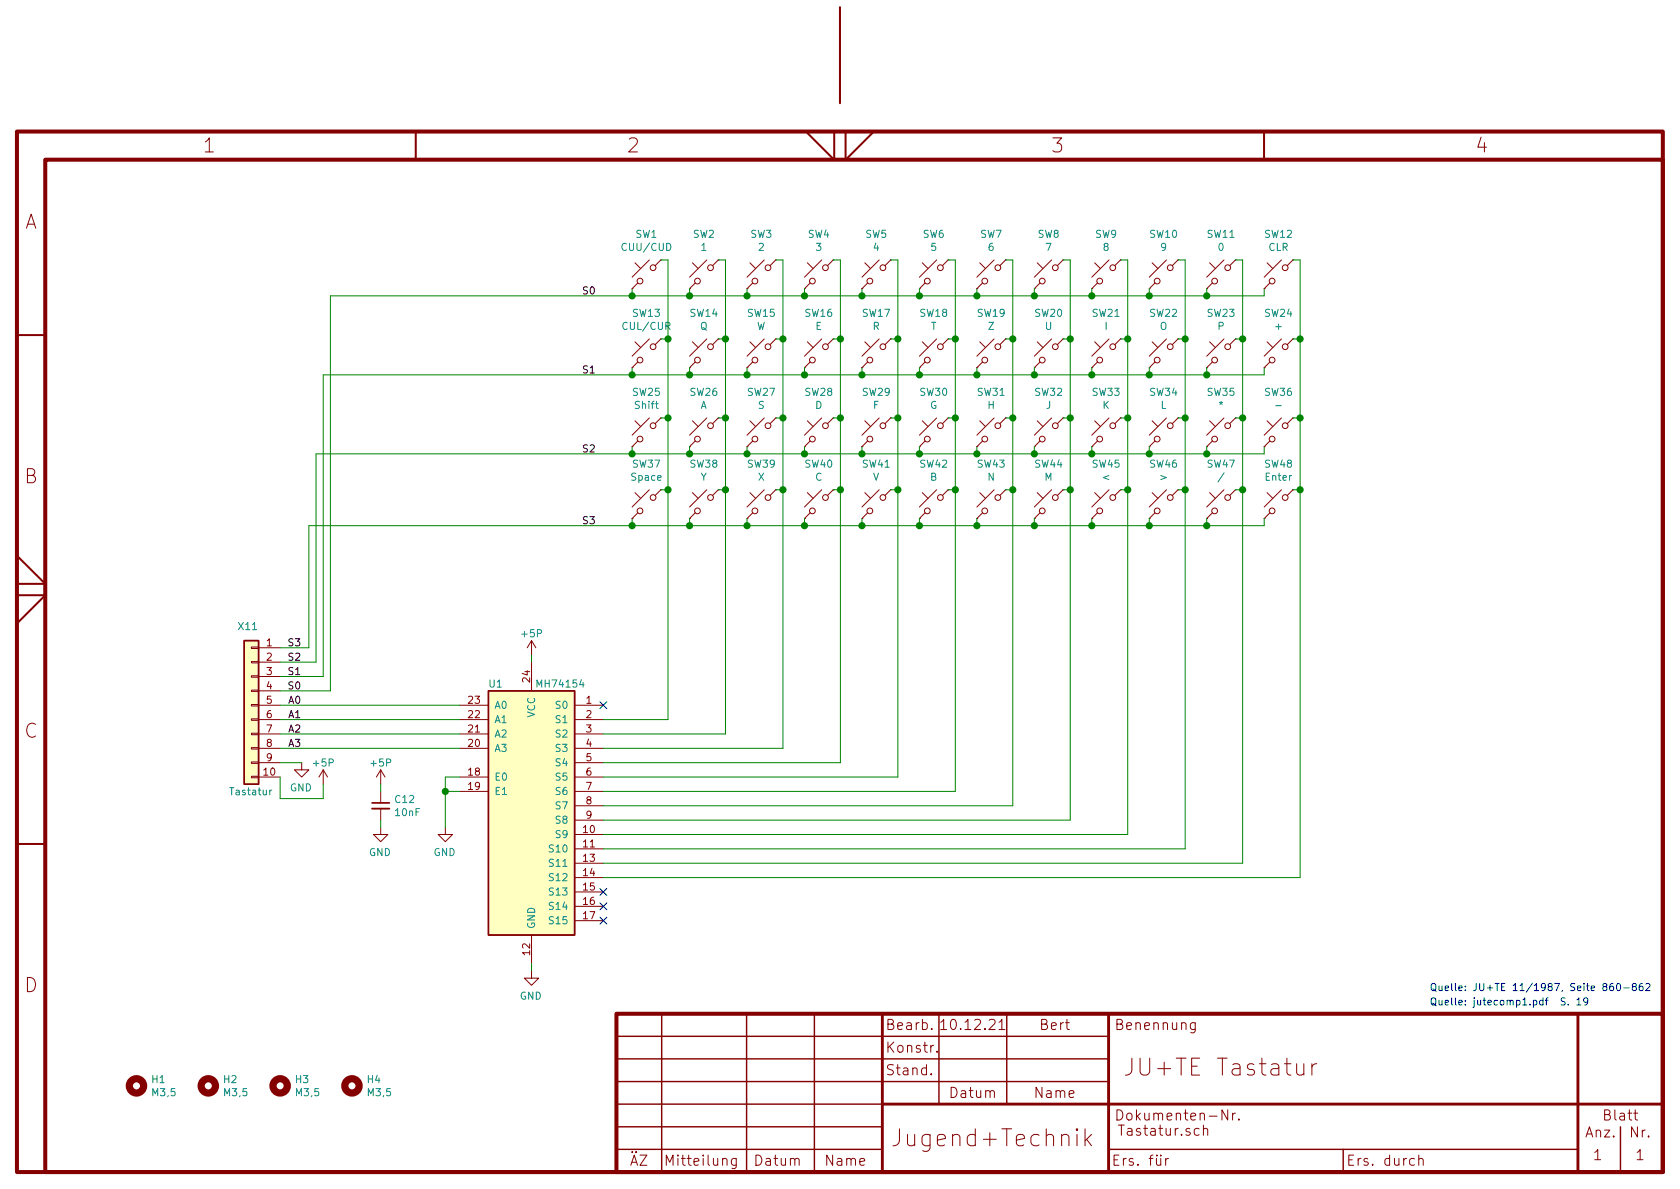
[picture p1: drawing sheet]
<svg xmlns="http://www.w3.org/2000/svg" width="297mm" height="210mm" viewBox="0 0 297 210" stroke-linecap="round" stroke-linejoin="round" font-family="sans-serif">
<path d="M3 23.3h291v184h-291zM8 28.2h286v179.1h-286zM109 179.3h185v28h-185z" fill="none" stroke="#840000" stroke-width=".71"/>
<path d="M148.5 1.3v17M73.5 23.3v4.9M142.5 23.3l5 5v-5M149.5 23.3v5l5-5M223.5 23.3v5M3 59.3h5M3 98.3l5 4.9h-5M3 105.3h5l-5 5M3 149.2h5" fill="none" stroke="#840000" stroke-width=".36"/>
<g fill="none" stroke="#840000" stroke-width=".18">
<path d="M111.8 51h.1M112.3 46.5l1 1M112.8 50l-1 1M114.8 59.9l-3 3.1M114.8 46l-3 3M116.8 59.9l-1 1.1M116.8 59.9h.1M116.8 46l-1 1M116.8 46h.1M121.9 51h.1M122.4 46.5l1 1M122.9 50l-1 1"/>
<path d="M125 59.9l-3.1 3.1M125 46l-3.1 3M127 59.9l-1 1.1M127 59.9h.1M127 46l-1 1M127 46h.1M132.1 51h.1M132.6 46.5l1 1M133.1 50l-1 1M135.1 59.9l-3 3.1M135.1 46l-3 3M137.2 59.9l-1.1 1.1"/>
<path d="M137.2 59.9h.1M137.2 46l-1.1 1M137.2 46h.1M142.2 51h.1M142.7 46.5l1.1 1M143.3 50l-1.1 1M145.3 59.9l-3.1 3.1M145.3 46l-3.1 3M147.3 59.9l-1 1.1M147.3 59.9h.1M147.3 46l-1 1M147.3 46h.1"/>
<path d="M152.4 51h.1M152.9 46.5l1 1M153.4 50l-1 1M155.4 59.9l-3 3.1M155.4 46l-3 3M157.5 59.9l-1 1.1M157.5 59.9h.1M157.5 46l-1 1M157.5 46h.1M162.6 51h.1M163.1 46.5l1 1M163.6 50l-1 1"/>
<path d="M165.6 59.9l-3 3.1M165.6 46l-3 3M167.6 59.9l-1 1.1M167.6 59.9h.1M167.6 46l-1 1M167.6 46h.1M172.7 51h.1M173.2 46.5l1 1M173.7 50l-1 1M175.8 46l-3.1 3M175.8 59.9l-3.1 3.1M177.8 46l-1 1"/>
<path d="M177.8 46h.1M177.8 59.9l-1 1.1M177.8 59.9h.1M182.9 51h.1M183.4 46.5l1 1M183.9 50l-1 1M185.9 46l-3 3M185.9 59.9l-3 3.1M188 59.9l-1.1 1.1M188 59.9h.1M188 46l-1.1 1M188 46h.1"/>
<path d="M193 51h.1M193.5 46.5l1.1 1M194.1 50l-1.1 1M196.1 59.9l-3.1 3.1M196.1 46l-3.1 3M198.1 59.9l-1 1.1M198.1 59.9h.1M198.1 46l-1 1M198.1 46h.1M203.2 51h.1M203.7 46.5l1 1M204.2 50l-1 1"/>
<path d="M206.2 46l-3 3M206.2 59.9l-3 3.1M208.3 46l-1 1M208.3 46h.1M208.3 59.9l-1 1.1M208.3 59.9h.1M213.4 51h.1M213.9 46.5l1 1M214.4 50l-1 1M216.4 59.9l-3 3.1M216.4 46l-3 3M218.4 59.9l-1 1.1"/>
<path d="M218.4 59.9h.1M218.4 46l-1 1M218.4 46h.1M223.5 51h.1M224 46.5l1 1M224.5 50l-1 1M226.6 59.9l-3.1 3.1M226.6 46l-3.1 3M228.6 59.9l-1 1.1M228.6 59.9h.1M228.6 46l-1 1M228.6 46h.1"/>
<path d="M111.8 79h.1M111.8 65h.1M112.3 74.4l1 1M112.3 60.4l1 1.1M112.8 78l-1 1M112.8 64l-1 1M114.8 73.9l-3 3.1M116.8 73.9l-1 1M116.8 73.9h.1M121.9 79h.1M121.9 65h.1M122.4 74.4l1 1"/>
<path d="M122.4 60.4l1 1.1M122.9 78l-1 1M122.9 64l-1 1M125 73.9l-3.1 3.1M127 73.9l-1 1M127 73.9h.1M132.1 79h.1M132.1 65h.1M132.6 74.4l1 1M132.6 60.4l1 1.1M133.1 78l-1 1M133.1 64l-1 1"/>
<path d="M135.1 73.9l-3 3.1M137.2 73.9l-1.1 1M137.2 73.9h.1M142.2 65h.1M142.2 79h.1M142.7 60.4l1.1 1.1M142.7 74.4l1.1 1M143.3 64l-1.1 1M143.3 78l-1.1 1M145.3 73.9l-3.1 3.1M147.3 73.9l-1 1M147.3 73.9h.1"/>
<path d="M152.4 79h.1M152.4 65h.1M152.9 74.4l1 1M152.9 60.4l1 1.1M153.4 78l-1 1M153.4 64l-1 1M155.4 73.9l-3 3.1M157.5 73.9l-1 1M157.5 73.9h.1M162.6 79h.1M162.6 65h.1M163.1 74.4l1 1"/>
<path d="M163.1 60.4l1 1.1M163.6 78l-1 1M163.6 64l-1 1M165.6 73.9l-3 3.1M167.6 73.9l-1 1M167.6 73.9h.1M172.7 65h.1M172.7 79h.1M173.2 60.4l1 1.1M173.2 74.4l1 1M173.7 64l-1 1M173.7 78l-1 1"/>
<path d="M175.8 73.9l-3.1 3.1M177.8 73.9l-1 1M177.8 73.9h.1M182.9 79h.1M182.9 65h.1M183.4 74.4l1 1M183.4 60.4l1 1.1M183.9 78l-1 1M183.9 64l-1 1M185.9 73.9l-3 3.1M188 73.9l-1.1 1M188 73.9h.1"/>
<path d="M193 79h.1M193 65h.1M193.5 74.4l1.1 1M193.5 60.4l1.1 1.1M194.1 78l-1.1 1M194.1 64l-1.1 1M196.1 73.9l-3.1 3.1M198.1 73.9l-1 1M198.1 73.9h.1M203.2 79h.1M203.2 65h.1M203.7 74.4l1 1"/>
<path d="M203.7 60.4l1 1.1M204.2 78l-1 1M204.2 64l-1 1M206.2 73.9l-3 3.1M208.3 73.9l-1 1M208.3 73.9h.1M213.4 79h.1M213.4 65h.1M213.9 74.4l1 1M213.9 60.4l1 1.1M214.4 78l-1 1M214.4 64l-1 1"/>
<path d="M216.4 73.9l-3 3.1M218.4 73.9l-1 1M218.4 73.9h.1M223.5 79h.1M223.5 65h.1M224 74.4l1 1M224 60.4l1 1.1M224.5 78l-1 1M224.5 64l-1 1M226.6 73.9l-3.1 3.1M228.6 73.9l-1 1M228.6 73.9h.1"/>
<path d="M111.8 91.7h.1M112.3 87.1l1 1M112.8 90.7l-1 1M114.8 86.6l-3 3.1M116.8 86.6l-1 1M116.8 86.6h.1M121.9 91.7h.1M122.4 87.1l1 1M122.9 90.7l-1 1M125 86.6l-3.1 3.1M127 86.6l-1 1M127 86.6h.1"/>
<path d="M132.1 91.7h.1M132.6 87.1l1 1M133.1 90.7l-1 1M135.1 86.6l-3 3.1M137.2 86.6l-1.1 1M137.2 86.6h.1M142.2 91.7h.1M142.7 87.1l1.1 1M143.3 90.7l-1.1 1M145.3 86.6l-3.1 3.1M147.3 86.6l-1 1M147.3 86.6h.1"/>
<path d="M152.4 91.7h.1M152.9 87.1l1 1M153.4 90.7l-1 1M155.4 86.6l-3 3.1M157.5 86.6l-1 1M157.5 86.6h.1M162.6 91.7h.1M163.1 87.1l1 1M163.6 90.7l-1 1M165.6 86.6l-3 3.1M167.6 86.6l-1 1M167.6 86.6h.1"/>
<path d="M172.7 91.7h.1M173.2 87.1l1 1M173.7 90.7l-1 1M175.8 86.6l-3.1 3.1M177.8 86.6l-1 1M177.8 86.6h.1M182.9 91.7h.1M183.4 87.1l1 1M183.9 90.7l-1 1M185.9 86.6l-3 3.1M188 86.6l-1.1 1M188 86.6h.1"/>
<path d="M193 91.7h.1M193.5 87.1l1.1 1M194.1 90.7l-1.1 1M196.1 86.6l-3.1 3.1M198.1 86.6l-1 1M198.1 86.6h.1M203.2 91.7h.1M203.7 87.1l1 1M204.2 90.7l-1 1M206.2 86.6l-3 3.1M208.3 86.6l-1 1M208.3 86.6h.1"/>
<path d="M213.4 91.7h.1M213.9 87.1l1 1M214.4 90.7l-1 1M216.4 86.6l-3 3.1M218.4 86.6l-1 1M218.4 86.6h.1M223.5 91.7h.1M224 87.1l1 1M224.5 90.7l-1 1M226.6 86.6l-3.1 3.1M228.6 86.6l-1 1M228.6 86.6h.1"/>
<path d="M44.4 119.5h1.3v.3h-1.3zM44.4 117h1.3v.2h-1.3zM44.4 114.4h1.3v.3h-1.3zM45.7 114.5h3.8M45.7 117.1h3.8M45.7 119.6h3.8M94 113.3l.7 1.2M94 113.3v2.5M94 117.1v5.1M94 113.3l-.8 1.2M44.4 129.7h1.3v.2h-1.3zM44.4 132.2h1.3v.3h-1.3z"/>
<path d="M44.4 134.7h1.3v.3h-1.3zM44.4 137.3h1.3v.2h-1.3zM44.4 127.1h1.3v.3h-1.3zM44.4 122h1.3v.3h-1.3zM44.4 124.6h1.3v.2h-1.3zM45.7 137.4h3.8M45.7 122.2h3.8M45.7 124.7h3.8M45.7 127.2h3.8M45.7 129.8h3.8M45.7 132.3h3.8M45.7 134.9h3.8"/>
<path d="M53.3 134.9v1.2h-1.2l1.2 1.3 1.3-1.3h-1.3M57.1 136.1l.8 1.3M57.1 136.1v2.6M57.1 136.1l-.7 1.3M67.3 136.1v2.6M67.3 139.9v2.1M67.3 136.1l.8 1.3M67.3 136.1l-.8 1.3M81.3 137.4h5.1M81.3 124.7h5.1M81.3 127.2h5.1M81.3 129.8h5.1"/>
<path d="M81.3 132.3h5.1M81.3 139.9h5.1M101.6 137.4h5.1M101.6 124.7h5.1M101.6 127.2h5.1M101.6 129.8h5.1M101.6 132.3h5.1M101.6 134.9h5.1M101.6 139.9h5.1M67.3 146.3v1.3h-1.3l1.3 1.2 1.3-1.2h-1.3M67.3 143v2M78.7 146.3v1.3h-1.2l1.2 1.2 1.3-1.2h-1.3"/>
<path d="M101.6 147.6h5.1M101.6 150.1h5.1M101.6 152.6h5.1M101.6 155.2h5.1M101.6 157.7h5.1M101.6 142.5h5.1M101.6 145h5.1M94 171.7v1.3h-1.3l1.3 1.2 1.2-1.2h-1.2M94 165.3v5.1M101.6 160.3h5.1M101.6 162.8h5.1M164.6 189.9l.1 .1-.1 .1v-.2v.2"/>
<path d="M164.7 181.9v.2l-.1-.1 .1-.1v.2M165.7 185.9v.2M166.3 180.8l.6-.5v1.8M166.3 182.1h1.1M176.6 182.1h1.1M191.8 199.6v3M211.3 180.8v1.5a.5 .5 0 0 1-.8 .3M211.3 180.9l-.5-.1-.3 .4v.7l.3 .2 .5-.1M212.8 199.7a.44 .44 0 0 1 .7 .1v1M212.8 199v1.8M217.1 196.3v1.8l-1-1.8v1.8M217.9 196.8v1.3"/>
<path d="M218.4 196.8l-.3 .1-.2 .3M219 197.9v.2M229.3 188.1v1.6l.1 .3a.81 .81 0 0 0 1.1-.2M230.5 188.1v2M232 188.1v2M232.8 188.1a.82 .82 0 0 0-.8 .6M130.2 204.8v1.5a.49 .49 0 0 1-.8 .3M130.2 204.9l-.2-.1a.56 .56 0 0 0-.7 .4v.5a.56 .56 0 0 0 .7 .4l.2-.1M192.1 201.5l.9 1.1M193 200.6l-1.2 1.1M206.1 204.8v1.3M206.6 204.8l-.3 .1-.2 .3"/>
<path d="M250.9 205l.2-.2 .4 .1 .1 1.2M250.9 204.3v1.8"/>
<circle cx="113.2" cy="49.7" r=".51"/>
<circle cx="115.5" cy="47.3" r=".51"/>
<circle cx="123.3" cy="49.7" r=".51"/>
<circle cx="125.6" cy="47.3" r=".51"/>
<circle cx="133.5" cy="49.7" r=".51"/>
<circle cx="135.8" cy="47.3" r=".51"/>
<circle cx="143.6" cy="49.7" r=".51"/>
<circle cx="145.9" cy="47.3" r=".51"/>
<circle cx="153.8" cy="49.7" r=".51"/>
<circle cx="156.1" cy="47.3" r=".51"/>
<circle cx="164" cy="49.7" r=".51"/>
<circle cx="166.3" cy="47.3" r=".51"/>
<circle cx="174.1" cy="49.7" r=".51"/>
<circle cx="176.4" cy="47.3" r=".51"/>
<circle cx="184.3" cy="49.7" r=".51"/>
<circle cx="186.6" cy="47.3" r=".51"/>
<circle cx="194.4" cy="49.7" r=".51"/>
<circle cx="196.7" cy="47.3" r=".51"/>
<circle cx="204.6" cy="49.7" r=".51"/>
<circle cx="206.9" cy="47.3" r=".51"/>
<circle cx="214.8" cy="49.7" r=".51"/>
<circle cx="217.1" cy="47.3" r=".51"/>
<circle cx="224.9" cy="49.7" r=".51"/>
<circle cx="227.2" cy="47.3" r=".51"/>
<circle cx="113.2" cy="77.6" r=".51"/>
<circle cx="113.2" cy="63.7" r=".51"/>
<circle cx="115.5" cy="61.3" r=".51"/>
<circle cx="115.5" cy="75.3" r=".51"/>
<circle cx="123.3" cy="77.6" r=".51"/>
<circle cx="123.3" cy="63.7" r=".51"/>
<circle cx="125.6" cy="75.3" r=".51"/>
<circle cx="125.6" cy="61.3" r=".51"/>
<circle cx="133.5" cy="77.6" r=".51"/>
<circle cx="133.5" cy="63.7" r=".51"/>
<circle cx="135.8" cy="75.3" r=".51"/>
<circle cx="135.8" cy="61.3" r=".51"/>
<circle cx="143.6" cy="63.7" r=".51"/>
<circle cx="143.6" cy="77.6" r=".51"/>
<circle cx="145.9" cy="61.3" r=".51"/>
<circle cx="145.9" cy="75.3" r=".51"/>
<circle cx="153.8" cy="63.7" r=".51"/>
<circle cx="153.8" cy="77.6" r=".51"/>
<circle cx="156.1" cy="75.3" r=".51"/>
<circle cx="156.1" cy="61.3" r=".51"/>
<circle cx="164" cy="63.7" r=".51"/>
<circle cx="164" cy="77.6" r=".51"/>
<circle cx="166.3" cy="61.3" r=".51"/>
<circle cx="166.3" cy="75.3" r=".51"/>
<circle cx="174.1" cy="77.6" r=".51"/>
<circle cx="174.1" cy="63.7" r=".51"/>
<circle cx="176.4" cy="75.3" r=".51"/>
<circle cx="176.4" cy="61.3" r=".51"/>
<circle cx="184.3" cy="63.7" r=".51"/>
<circle cx="184.3" cy="77.6" r=".51"/>
<circle cx="186.6" cy="75.3" r=".51"/>
<circle cx="186.6" cy="61.3" r=".51"/>
<circle cx="194.4" cy="77.6" r=".51"/>
<circle cx="194.4" cy="63.7" r=".51"/>
<circle cx="196.7" cy="61.3" r=".51"/>
<circle cx="196.7" cy="75.3" r=".51"/>
<circle cx="204.6" cy="63.7" r=".51"/>
<circle cx="204.6" cy="77.6" r=".51"/>
<circle cx="206.9" cy="75.3" r=".51"/>
<circle cx="206.9" cy="61.3" r=".51"/>
<circle cx="214.8" cy="77.6" r=".51"/>
<circle cx="214.8" cy="63.7" r=".51"/>
<circle cx="217.1" cy="75.3" r=".51"/>
<circle cx="217.1" cy="61.3" r=".51"/>
<circle cx="224.9" cy="77.6" r=".51"/>
<circle cx="224.9" cy="63.7" r=".51"/>
<circle cx="227.2" cy="75.3" r=".51"/>
<circle cx="227.2" cy="61.3" r=".51"/>
<circle cx="113.2" cy="90.3" r=".51"/>
<circle cx="115.5" cy="88" r=".51"/>
<circle cx="123.3" cy="90.3" r=".51"/>
<circle cx="125.6" cy="88" r=".51"/>
<circle cx="133.5" cy="90.3" r=".51"/>
<circle cx="135.8" cy="88" r=".51"/>
<circle cx="143.6" cy="90.3" r=".51"/>
<circle cx="145.9" cy="88" r=".51"/>
<circle cx="153.8" cy="90.3" r=".51"/>
<circle cx="156.1" cy="88" r=".51"/>
<circle cx="164" cy="90.3" r=".51"/>
<circle cx="166.3" cy="88" r=".51"/>
<circle cx="174.1" cy="90.3" r=".51"/>
<circle cx="176.4" cy="88" r=".51"/>
<circle cx="184.3" cy="90.3" r=".51"/>
<circle cx="186.6" cy="88" r=".51"/>
<circle cx="194.4" cy="90.3" r=".51"/>
<circle cx="196.7" cy="88" r=".51"/>
<circle cx="204.6" cy="90.3" r=".51"/>
<circle cx="206.9" cy="88" r=".51"/>
<circle cx="214.8" cy="90.3" r=".51"/>
<circle cx="217.1" cy="88" r=".51"/>
<circle cx="224.9" cy="90.3" r=".51"/>
<circle cx="227.2" cy="88" r=".51"/>
</g>
<g fill="none" stroke="#840000" stroke-width=".25">
<path d="M43.2 113.3h2.5v25.4h-2.5zM86.4 122.2h15.2v43.1h-15.2zM117 179.3v28M132 179.3v28M144 179.3v28M166 179.3v15.9M178 179.3v15.9M109 183.3h87M109 187.2h87M109 191.3h87M109 199.3h47M109 195.2h47"/>
<path d="M286.5 199.3v8M109 203.2h47M196 203.2h83M237.5 203.2v4.1"/>
</g>
<path d="M156 179.3v28M196 179.3v28M279 179.3v28M156 195.2h138" fill="none" stroke="#840000" stroke-width=".51"/>
<g fill="none" stroke="#840000" stroke-width="1.3">
<circle cx="24.1" cy="192" r="1.27"/>
<circle cx="36.8" cy="192" r="1.27"/>
<circle cx="49.5" cy="192" r="1.27"/>
<circle cx="62.2" cy="192" r="1.27"/>
</g>
<path d="M65.8 143h3" fill="none" stroke="#840000" stroke-width=".33"/>
<path d="M65.8 142h3" fill="none" stroke="#840000" stroke-width=".3"/>
<g fill="#ffffc2" stroke="#ffffc2" stroke-width=".18">
<path d="M43.2 113.3h2.5v25.4h-2.5z"/>
<path d="M86.4 122.2h15.2v43.1h-15.2z"/>
</g>
<path d="M48.1 139.7l-.3 .1-.1 .1" fill="none" stroke="#008484" stroke-width=".18"/>
<g fill="none" stroke="#008400" stroke-width=".18">
<path d="M111.8 51v1.3M116.8 59.9h1.3M116.8 46h1.3v81.2h-11.4M121.9 51v1.3M127 46h1.3v83.8h-21.6M127 59.9h1.3M132.1 51v1.3M137.2 46h1.2v86.3h-31.7M137.2 59.9h1.2M142.2 51v1.3M147.3 46h1.3v88.9h-41.9M147.3 59.9h1.3"/>
<path d="M152.4 51v1.3M157.5 59.9h1.2M157.5 46h1.2v91.4h-52M162.6 51v1.3M167.6 59.9h1.3M167.6 46h1.3v93.9h-62.2M172.7 51v1.3M177.8 59.9h1.3M177.8 46h1.3v96.5h-72.4M182.9 51v1.3M188 59.9h1.2M188 46h1.2v99h-82.5"/>
<path d="M193 51v1.3M198.1 59.9h1.3M198.1 46h1.3v101.6h-92.7M203.2 51v1.3M208.3 59.9h1.2M208.3 46h1.2v104.1h-102.8M213.4 51v1.3M218.4 59.9h1.3M218.4 46h1.3v106.6h-113M223.5 51v1.3h-165.1v69.9h-8.9M228.6 59.9h1.3M228.6 46h1.3v109.2h-123.2"/>
<path d="M111.8 65v1.3M111.8 79v1.3M116.8 73.9h1.3M121.9 65v1.3M121.9 79v1.3M127 73.9h1.3M132.1 65v1.3M132.1 79v1.3M137.2 73.9h1.2M142.2 65v1.3M142.2 79v1.3M147.3 73.9h1.3"/>
<path d="M152.4 65v1.3M152.4 79v1.3M157.5 73.9h1.2M162.6 65v1.3M162.6 79v1.3M167.6 73.9h1.3M172.7 65v1.3M172.7 79v1.3M177.8 73.9h1.3M182.9 65v1.3M182.9 79v1.3M188 73.9h1.2"/>
<path d="M193 65v1.3M193 79v1.3M198.1 73.9h1.3M203.2 65v1.3M203.2 79v1.3M208.3 73.9h1.2M213.4 65v1.3M213.4 79v1.3M218.4 73.9h1.3M223.5 65v1.3h-166.4v53.3h-7.6M223.5 79v1.3h-167.6v36.8h-6.4M228.6 73.9h1.3"/>
<path d="M111.8 91.7v1.3M116.8 86.6h1.3M121.9 91.7v1.3M127 86.6h1.3M132.1 91.7v1.3M137.2 86.6h1.2M142.2 91.7v1.3M147.3 86.6h1.3M152.4 91.7v1.3M157.5 86.6h1.2M162.6 91.7v1.3M167.6 86.6h1.3"/>
<path d="M172.7 91.7v1.3M177.8 86.6h1.3M182.9 91.7v1.3M188 86.6h1.2M193 91.7v1.3M198.1 86.6h1.3M203.2 91.7v1.3M208.3 86.6h1.2M213.4 91.7v1.3M218.4 86.6h1.3M223.5 91.7v1.3h-168.9v21.5h-5.1M228.6 86.6h1.3"/>
<path d="M94 115.8v1.3M49.5 132.3h31.8M49.5 134.9h3.8M49.5 137.4v3.8h7.6v-2.5M49.5 127.2h31.8M49.5 129.8h31.8M49.5 124.7h31.8M67.3 138.7v1.2M78.7 139.9h2.6M81.3 137.4h-2.6v8.9M67.3 145v1.3M94 170.4v1.3"/>
</g>
<path d="M276.7 176.5l-.4-.1-.2 .2v.3l.5 .3 .1 .3-.2 .2h-.5M277.3 177.6v.1M278.8 176.8l.4-.4v1.3M278.8 177.7h.7M280.7 177l-.2 .2h-.3l-.2-.2 .1-.4 .1-.2 .5 .2a.84 .84 0 0 1-.3 1.1h-.3M283.6 174.5l-.2-.3 .2-.3h.3l.2 .3-.1 .1-.5 .2-.1 .2v.2l.2 .3 .4-.1 .1-.2v-.2l-.2-.2M285.2 173.9l-.4 .1a.87 .87 0 0 0 0 1.2l.5-.1v-.6l-.5-.1-.2 .2M285.9 174l.2-.1a.67 .67 0 0 1 .5 .6 .67 .67 0 0 1-.5 .7l-.2-.1-.1-.4zM287.1 174.7h1M288.8 174.5l-.2-.2v-.3l.5-.1 .2 .3v.1l-.6 .2-.1 .2v.4l.2 .1 .4-.1 .1-.2v-.2l-.2-.2M290.4 173.9l-.4 .1a.87 .87 0 0 0 0 1.2l.5-.1v-.6l-.5-.1-.2 .2M291 174l.5-.1 .2 .4-.7 .9h.7" fill="none" stroke="#0000c2" stroke-width=".18"/>
<g fill="#008400" stroke="#008400" stroke-width=".25">
<circle cx="78.7" cy="139.9" r=".51"/>
<circle cx="179.1" cy="86.6" r=".51"/>
<circle cx="142.2" cy="52.3" r=".51"/>
<circle cx="152.4" cy="66.3" r=".51"/>
<circle cx="189.2" cy="86.6" r=".51"/>
<circle cx="162.6" cy="66.3" r=".51"/>
<circle cx="132.1" cy="52.3" r=".51"/>
<circle cx="199.4" cy="86.6" r=".51"/>
<circle cx="162.6" cy="80.3" r=".51"/>
<circle cx="172.7" cy="80.3" r=".51"/>
<circle cx="209.6" cy="86.6" r=".51"/>
<circle cx="121.9" cy="52.3" r=".51"/>
<circle cx="152.4" cy="52.3" r=".51"/>
<circle cx="219.7" cy="86.6" r=".51"/>
<circle cx="172.7" cy="66.3" r=".51"/>
<circle cx="229.9" cy="86.6" r=".51"/>
<circle cx="229.9" cy="73.9" r=".51"/>
<circle cx="182.9" cy="66.3" r=".51"/>
<circle cx="118.1" cy="86.6" r=".51"/>
<circle cx="182.9" cy="80.3" r=".51"/>
<circle cx="172.7" cy="52.3" r=".51"/>
<circle cx="213.4" cy="52.3" r=".51"/>
<circle cx="203.2" cy="52.3" r=".51"/>
<circle cx="193" cy="52.3" r=".51"/>
<circle cx="121.9" cy="66.3" r=".51"/>
<circle cx="128.3" cy="86.6" r=".51"/>
<circle cx="121.9" cy="80.3" r=".51"/>
<circle cx="182.9" cy="52.3" r=".51"/>
<circle cx="138.4" cy="86.6" r=".51"/>
<circle cx="132.1" cy="80.3" r=".51"/>
<circle cx="152.4" cy="80.3" r=".51"/>
<circle cx="148.6" cy="86.6" r=".51"/>
<circle cx="132.1" cy="66.3" r=".51"/>
<circle cx="142.2" cy="66.3" r=".51"/>
<circle cx="158.8" cy="86.6" r=".51"/>
<circle cx="142.2" cy="80.3" r=".51"/>
<circle cx="162.6" cy="52.3" r=".51"/>
<circle cx="168.9" cy="86.6" r=".51"/>
<circle cx="219.7" cy="73.9" r=".51"/>
<circle cx="138.4" cy="59.9" r=".51"/>
<circle cx="213.4" cy="93" r=".51"/>
<circle cx="213.4" cy="66.3" r=".51"/>
<circle cx="138.4" cy="73.9" r=".51"/>
<circle cx="203.2" cy="66.3" r=".51"/>
<circle cx="111.8" cy="52.3" r=".51"/>
<circle cx="128.3" cy="73.9" r=".51"/>
<circle cx="229.9" cy="59.9" r=".51"/>
<circle cx="111.8" cy="66.3" r=".51"/>
<circle cx="128.3" cy="59.9" r=".51"/>
<circle cx="219.7" cy="59.9" r=".51"/>
<circle cx="209.6" cy="59.9" r=".51"/>
<circle cx="148.6" cy="73.9" r=".51"/>
<circle cx="111.8" cy="80.3" r=".51"/>
<circle cx="118.1" cy="59.9" r=".51"/>
<circle cx="148.6" cy="59.9" r=".51"/>
<circle cx="199.4" cy="59.9" r=".51"/>
<circle cx="111.8" cy="93" r=".51"/>
<circle cx="158.8" cy="59.9" r=".51"/>
<circle cx="118.1" cy="73.9" r=".51"/>
<circle cx="189.2" cy="59.9" r=".51"/>
<circle cx="168.9" cy="59.9" r=".51"/>
<circle cx="179.1" cy="59.9" r=".51"/>
<circle cx="132.1" cy="93" r=".51"/>
<circle cx="209.6" cy="73.9" r=".51"/>
<circle cx="193" cy="66.3" r=".51"/>
<circle cx="203.2" cy="80.3" r=".51"/>
<circle cx="199.4" cy="73.9" r=".51"/>
<circle cx="213.4" cy="80.3" r=".51"/>
<circle cx="121.9" cy="93" r=".51"/>
<circle cx="189.2" cy="73.9" r=".51"/>
<circle cx="193" cy="80.3" r=".51"/>
<circle cx="142.2" cy="93" r=".51"/>
<circle cx="179.1" cy="73.9" r=".51"/>
<circle cx="152.4" cy="93" r=".51"/>
<circle cx="162.6" cy="93" r=".51"/>
<circle cx="168.9" cy="73.9" r=".51"/>
<circle cx="172.7" cy="93" r=".51"/>
<circle cx="182.9" cy="93" r=".51"/>
<circle cx="158.8" cy="73.9" r=".51"/>
<circle cx="193" cy="93" r=".51"/>
<circle cx="203.2" cy="93" r=".51"/>
</g>
<path d="M106.1 124.1l1.2 1.2M107.3 124.1l-1.2 1.2M106.1 157.1l1.2 1.2M106.1 159.7l1.2 1.2M107.3 157.1l-1.2 1.2M107.3 159.7l-1.2 1.2M106.1 162.2l1.2 1.2M107.3 162.2l-1.2 1.2" fill="none" stroke="#000084" stroke-width=".18"/>
<g font-size="4.2" fill="#840000">
<text x="198.5" y="190.3">JU+TE Tastatur</text>
<text x="159" y="202.8">Jugend+Technik</text>
</g>
<g font-size="3.5" fill="#840000">
<text x="36" y="27">1</text>
<text x="111" y="27">2</text>
<text x="186" y="27">3</text>
<text x="261" y="27">4</text>
<text x="4.3" y="40.5">A</text>
<text x="4.3" y="85.5">B</text>
<text x="4.3" y="130.5">C</text>
<text x="4.3" y="175.5">D</text>
</g>
<g font-size="2.5" fill="#840000">
<text x="156.5" y="182.1">Bearb.</text>
<text x="167.1" y="182.1">10.12.21</text>
<text x="184" y="182.1">Bert</text>
<text x="197" y="182.1">Benennung</text>
<text x="156.5" y="190.1">Stand.</text>
<text x="156.5" y="186.2">Konstr.</text>
<text x="168.1" y="194.2">Datum</text>
<text x="183.1" y="194.2">Name</text>
<text x="197" y="198.1">Dokumenten-Nr.</text>
<text x="197.5" y="200.8">Tastatur.sch</text>
<text x="280.4" y="201.1">Anz.</text>
<text x="283.7" y="198.1">Blatt</text>
<text x="288.3" y="201.1">Nr.</text>
<text x="111.3" y="206.1">ÄZ</text>
<text x="118.1" y="206.1">Mitteilung</text>
<text x="133.6" y="206.1">Datum</text>
<text x="146.1" y="206.1">Name</text>
<text x="196.5" y="206.1">Ers. für</text>
<text x="238" y="206.1">Ers. durch</text>
<text x="281.8" y="205.2">1</text>
<text x="289.3" y="205.2">1</text>
</g>
<g font-size="1.8" fill="#008484">
<text x="110.2" y="44.4">CUU/CUD</text>
<text x="112.4" y="42.1">SW1</text>
<text x="122.6" y="42.1">SW2</text>
<text x="124" y="44.4">1</text>
<text x="132.7" y="42.1">SW3</text>
<text x="134.1" y="44.4">2</text>
<text x="142.9" y="42.1">SW4</text>
<text x="144.3" y="44.4">3</text>
<text x="153" y="42.1">SW5</text>
<text x="154.5" y="44.4">4</text>
<text x="163.2" y="42.1">SW6</text>
<text x="164.6" y="44.4">5</text>
<text x="173.4" y="42.1">SW7</text>
<text x="174.8" y="44.4">6</text>
<text x="183.5" y="42.1">SW8</text>
<text x="184.9" y="44.4">7</text>
<text x="193.7" y="42.1">SW9</text>
<text x="195.1" y="44.4">8</text>
<text x="203.3" y="42.1">SW10</text>
<text x="205.3" y="44.4">9</text>
<text x="213.5" y="42.1">SW11</text>
<text x="215.4" y="44.4">0</text>
<text x="223.6" y="42.1">SW12</text>
<text x="224.3" y="44.4">CLR</text>
<text x="110.3" y="58.3">CUL/CUR</text>
<text x="111.9" y="56">SW13</text>
<text x="122" y="56">SW14</text>
<text x="123.8" y="58.3">Q</text>
<text x="132.2" y="56">SW15</text>
<text x="133.8" y="58.3">W</text>
<text x="142.4" y="56">SW16</text>
<text x="144.2" y="58.3">E</text>
<text x="152.5" y="56">SW17</text>
<text x="154.3" y="58.3">R</text>
<text x="162.7" y="56">SW18</text>
<text x="164.6" y="58.3">T</text>
<text x="172.8" y="56">SW19</text>
<text x="174.7" y="58.3">Z</text>
<text x="183" y="56">SW20</text>
<text x="184.8" y="58.3">U</text>
<text x="193.2" y="56">SW21</text>
<text x="195.4" y="58.3">I</text>
<text x="203.3" y="56">SW22</text>
<text x="205.1" y="58.3">O</text>
<text x="213.5" y="56">SW23</text>
<text x="215.3" y="58.3">P</text>
<text x="223.6" y="56">SW24</text>
<text x="225.6" y="58.3">+</text>
<text x="111.9" y="70">SW25</text>
<text x="122" y="70">SW26</text>
<text x="132.2" y="70">SW27</text>
<text x="142.4" y="70">SW28</text>
<text x="152.5" y="70">SW29</text>
<text x="162.7" y="70">SW30</text>
<text x="172.8" y="70">SW31</text>
<text x="183" y="70">SW32</text>
<text x="193.2" y="70">SW33</text>
<text x="203.3" y="70">SW34</text>
<text x="213.5" y="70">SW35</text>
<text x="223.6" y="70">SW36</text>
<text x="112.3" y="72.3">Shift</text>
<text x="123.8" y="72.3">A</text>
<text x="134" y="72.3">S</text>
<text x="144.1" y="72.3">D</text>
<text x="154.4" y="72.3">F</text>
<text x="164.4" y="72.3">G</text>
<text x="174.6" y="72.3">H</text>
<text x="184.9" y="72.3">J</text>
<text x="194.9" y="72.3">K</text>
<text x="205.2" y="72.3">L</text>
<text x="215.6" y="72.3">*</text>
<text x="225.8" y="72.3">-</text>
<text x="111.9" y="82.7">SW37</text>
<text x="122" y="82.7">SW38</text>
<text x="132.2" y="82.7">SW39</text>
<text x="142.4" y="82.7">SW40</text>
<text x="152.5" y="82.7">SW41</text>
<text x="162.7" y="82.7">SW42</text>
<text x="172.8" y="82.7">SW43</text>
<text x="183" y="82.7">SW44</text>
<text x="193.2" y="82.7">SW45</text>
<text x="203.3" y="82.7">SW46</text>
<text x="213.5" y="82.7">SW47</text>
<text x="223.6" y="82.7">SW48</text>
<text x="111.7" y="85">Space</text>
<text x="123.9" y="85">Y</text>
<text x="134" y="85">X</text>
<text x="144.1" y="85">C</text>
<text x="154.3" y="85">V</text>
<text x="164.5" y="85">B</text>
<text x="174.6" y="85">N</text>
<text x="184.7" y="85">M</text>
<text x="195.1" y="85">&lt;</text>
<text x="205.2" y="85">&gt;</text>
<text x="215.7" y="85">/</text>
<text x="223.8" y="85">Enter</text>
<text x="42.2" y="111.4">X11</text>
<text x="92.4" y="112.7">+5P</text>
<text x="86.5" y="121.6">U1</text>
<text x="87.4" y="125.3">A0</text>
<text x="95.2" y="121.6">MH74154</text>
<text x="98.4" y="125.3">S0</text>
<text x="87.4" y="130.4">A2</text>
<text x="87.4" y="127.9">A1</text>
<text x="94.6" y="126.9" transform="rotate(-90 94.6 126.9)">VCC</text>
<text x="98.4" y="127.9">S1</text>
<text x="98.4" y="130.4">S2</text>
<text x="55.5" y="135.6">+5P</text>
<text x="65.7" y="135.6">+5P</text>
<text x="87.4" y="133">A3</text>
<text x="98.4" y="133">S3</text>
<text x="98.4" y="135.5">S4</text>
<text x="40.9" y="140.6">Tastatur</text>
<text x="51.3" y="139.9">GND</text>
<text x="69.9" y="142">C12</text>
<text x="87.4" y="138">E0</text>
<text x="87.4" y="140.6">E1</text>
<text x="98.4" y="138">S5</text>
<text x="98.4" y="140.6">S6</text>
<text x="98.4" y="143.1">S7</text>
<text x="70" y="144.3">10nF</text>
<text x="98.4" y="148.2">S9</text>
<text x="98.4" y="145.7">S8</text>
<text x="65.2" y="151.4">GND</text>
<text x="76.7" y="151.4">GND</text>
<text x="97.4" y="150.7">S10</text>
<text x="97.4" y="153.3">S11</text>
<text x="97.4" y="155.8">S12</text>
<text x="97.4" y="158.4">S13</text>
<text x="97.4" y="160.9">S14</text>
<text x="94.6" y="164.3" transform="rotate(-90 94.6 164.3)">GND</text>
<text x="97.4" y="163.4">S15</text>
<text x="91.9" y="176.8">GND</text>
<text x="26.9" y="191.5">H1</text>
<text x="39.6" y="191.5">H2</text>
<text x="52.3" y="191.5">H3</text>
<text x="65" y="191.5">H4</text>
<text x="27" y="193.8">M3,5</text>
<text x="39.7" y="193.8">M3,5</text>
<text x="52.4" y="193.8">M3,5</text>
<text x="65.1" y="193.8">M3,5</text>
</g>
<g font-size="1.8">
<text x="103.3" y="52.1">S0</text>
<text x="103.3" y="66">S1</text>
<text x="103.3" y="80">S2</text>
<text x="103.3" y="92.7">S3</text>
<text x="51.2" y="116.8">S2</text>
<text x="51.2" y="114.3">S3</text>
<text x="51.2" y="119.4">S1</text>
<text x="51.1" y="124.5">A0</text>
<text x="51.2" y="121.9">S0</text>
<text x="51.1" y="127">A1</text>
<text x="51.1" y="129.5">A2</text>
<text x="51.1" y="132.1">A3</text>
</g>
<g font-size="1.8" fill="#840000">
<text x="47.1" y="114.3">1</text>
<text x="47.1" y="116.8">2</text>
<text x="47.1" y="119.4">3</text>
<text x="47.1" y="121.9">4</text>
<text x="47.1" y="124.5">5</text>
<text x="82.9" y="124.5">23</text>
<text x="93.7" y="120.6" transform="rotate(-90 93.7 120.6)">24</text>
<text x="103.7" y="124.5">1</text>
<text x="47.1" y="127">6</text>
<text x="47.1" y="129.5">7</text>
<text x="82.9" y="129.5">21</text>
<text x="82.9" y="127">22</text>
<text x="103.7" y="127">2</text>
<text x="103.7" y="129.5">3</text>
<text x="46.7" y="137.2">10</text>
<text x="47.1" y="132.1">8</text>
<text x="47.1" y="134.6">9</text>
<text x="82.9" y="137.2">18</text>
<text x="82.9" y="132.1">20</text>
<text x="103.7" y="132.1">4</text>
<text x="103.7" y="134.6">5</text>
<text x="103.7" y="137.2">6</text>
<text x="82.9" y="139.7">19</text>
<text x="103.7" y="139.7">7</text>
<text x="103.7" y="142.2">8</text>
<text x="103.2" y="147.3">10</text>
<text x="103.2" y="149.9">11</text>
<text x="103.7" y="144.8">9</text>
<text x="103.2" y="152.4">13</text>
<text x="103.2" y="154.9">14</text>
<text x="103.2" y="157.5">15</text>
<text x="103.2" y="160">16</text>
<text x="103.2" y="162.6">17</text>
<text x="93.7" y="168.9" transform="rotate(-90 93.7 168.9)">12</text>
</g>
<g font-size="1.8" fill="#0000c2">
<text x="252.7" y="175.3">Quelle: JU+TE 11/1987, Seite 860-862</text>
<text x="252.7" y="177.8">Quelle: jutecomp1.pdf S. 19</text>
</g>
</svg>
